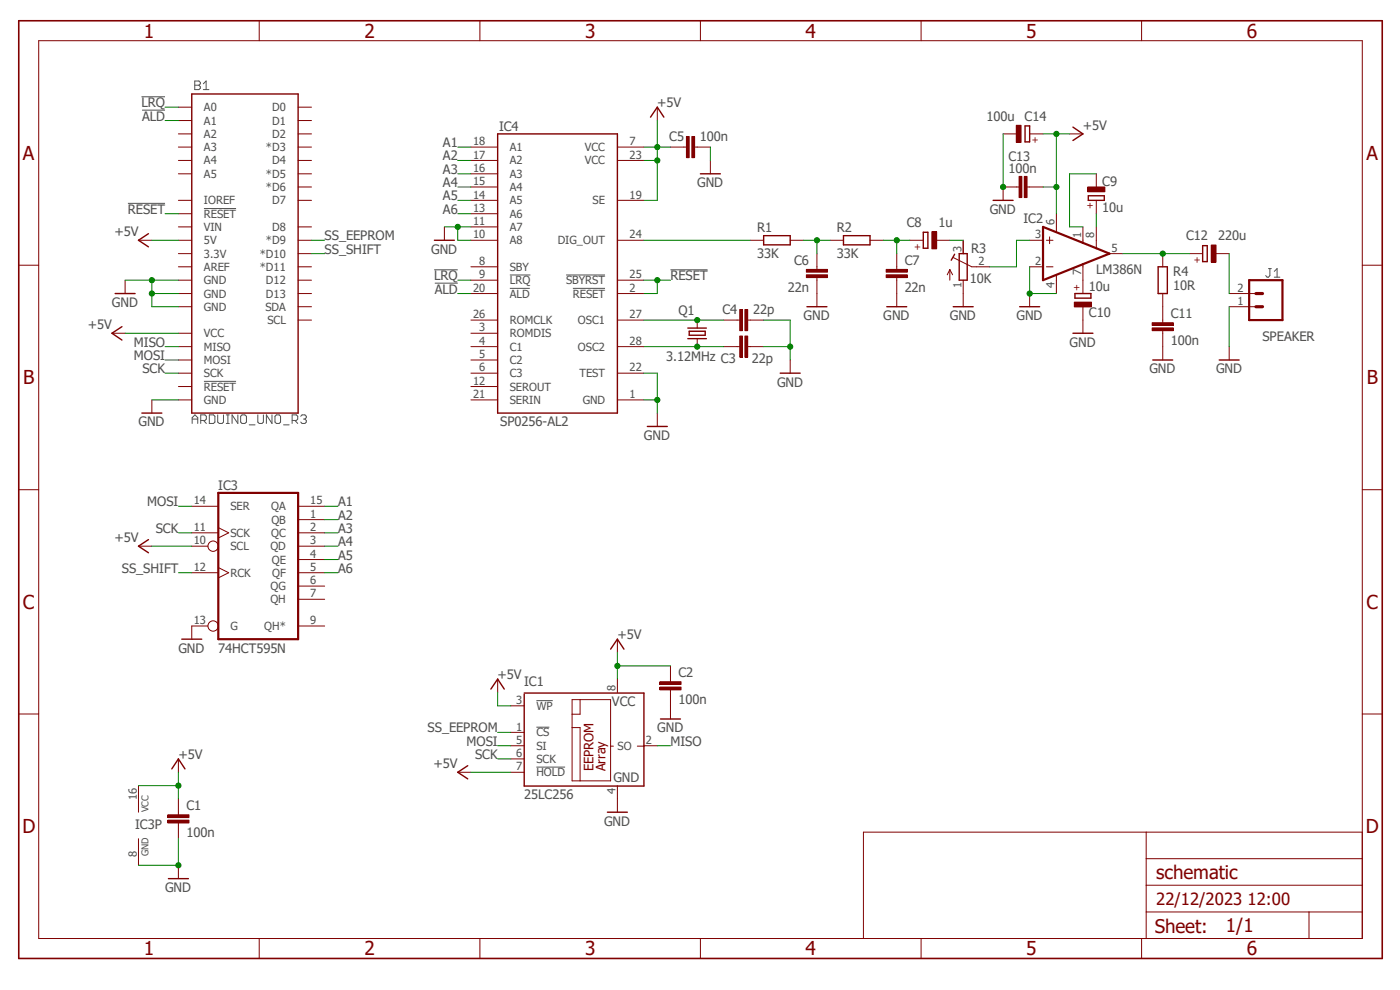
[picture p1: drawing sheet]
<svg xmlns="http://www.w3.org/2000/svg" width="297mm" height="210mm" viewBox="0 0 297 210" stroke-linecap="round" stroke-linejoin="round" font-family="sans-serif">
<path d="M3.4 4.1l290.2 199.9M293.6 4.1l-290.2 199.9" fill="none" stroke="#fff" stroke-width=".21"/>
<g fill="none" stroke="#505050" stroke-width=".21">
<path d="M41.3 17.2h.9l.3 .3v.3l-.3 .3 .3 .3v.3l-.3 .3h-.9zM41.3 18.1h.9M43.1 17.8l.6-.6v1.8M43.1 19h1.2M30 20.5h5M30.1 23.4h4.9M27.1 43.1h7.9M43.3 44.2h6.8M92.1 57.2h5M108.2 58.3h4.3M120.1 58.3h8.3M142.2 57.2h7.9"/>
<path d="M269.1 57h.6M269.4 57v1.5l-.3 .3h-.3l-.3-.3M270.3 58.8h1.2M270.3 57.6l.6-.6v1.8M92.2 60.1h4.9M108.2 61.2h4.2M121.5 61.2h6.9M40.8 89.8v-1.2l.6-.6 .6 .6v1.2M40.8 88.9h1.2M42.6 89.2h.9l.3-.3v-.6l-.3-.3h-.9v1.8M43.2 89.2l.6 .6M43.3 80.9h6.8"/>
<path d="M44.4 88h.9l.3 .3v1.2l-.3 .3h-.9zM46.2 88v1.5l.3 .3h.6l.3-.3v-1.5M48 88h.6M48 89.8h.6M48.3 88v1.8M50.5 88v1.8l-1.3-1.8v1.8M51.4 88h.5l.4 .3v1.2l-.4 .3h-.5l-.3-.3v-1.2zM52.9 90.1h1.2M54.7 88v1.5l.3 .3h.6l.3-.3v-1.5M57.7 88v1.8l-1.2-1.8v1.8M58.3 88.3l.3-.3h.6l.3 .3v1.2l-.3 .3h-.6l-.3-.3zM60.2 90.1h1.1"/>
<path d="M62 89.2h.9l.3-.3v-.6l-.3-.3h-.9v1.8M62.6 89.2l.6 .6M63.8 88.3l.3-.3h.6l.3 .3v.3l-.3 .3M64.4 88.9h.3M64.7 88.9l.3 .3v.3l-.3 .3h-.6l-.3-.3M113.8 154.3h2.7M113.8 148.6h3.5M113.8 162.7h6.1"/>
</g>
<g fill="none" stroke="#800000" stroke-width=".21">
<path d="M8.2 8.6h280.8v190.5h-280.8zM55 4.4v4.2M101.8 4.4v4.2M148.6 4.4v4.2M195.4 4.4v4.2M242.2 4.4v4.2M4 56.3h4.2M26.5 59.4v2.9M29.4 51h2.8M289 56.3h4.2M23.7 70.7h2.8M32.2 84.8v2.8"/>
<path d="M4 103.9h4.2M29.4 115.9h2.8M289 103.9h4.2M40.7 132.8v2.8M4 151.5h4.2M289 151.5h4.2M37.8 161v2.8M37.8 172.3v.5M37.8 174.5v.6M243.2 176.5v22.6M289 176.5h-105.8v22.6M37.8 183.6v2.8"/>
<path d="M55 199.1v4.2M101.8 199.1v4.2M148.6 199.1v4.2M195.4 199.1v4.2M242.2 199.1v4.2M243.2 193.5h45.8M243.2 187.8h45.8M243.2 182.2h45.8M277.7 193.5v5.6"/>
</g>
<path d="M4 4.4h289.2v198.9h-289.2z" fill="none" stroke="#800000" stroke-width=".34"/>
<path d="M31.5 49.6l-2.1 1.4 2.1 1.4M24.4 62.3h4.3M25.9 69.3l-2.2 1.4 2.2 1.4M30.1 87.6h4.2M31.5 114.5l-2.1 1.4 2.1 1.4M38.6 135.6h4.2M36.4 163.1l1.4-2.1 1.4 2.1M35.7 186.4h4.3" fill="none" stroke="#800000" stroke-width=".3"/>
<path d="M35.6 174h4.5v.6h-4.5z" fill-rule="evenodd" fill="#800000"/>
<path d="M35.6 174h4.5v.6h-4.5z" fill="none" stroke="#800000" stroke-width=".21"/>
<path d="M35.6 172.8h4.5v.6h-4.5z" fill-rule="evenodd" fill="#800000"/>
<path d="M142.2 144.1v.6M142.2 146.3v.6M35.6 172.8h4.5v.6h-4.5zM37.8 169.5v2.8M37.8 175.1v2.8" fill="none" stroke="#800000" stroke-width=".21"/>
<path d="M140 145.8h4.5v.5h-4.5z" fill-rule="evenodd" fill="#800000"/>
<path d="M140 145.8h4.5v.5h-4.5z" fill="none" stroke="#800000" stroke-width=".21"/>
<path d="M140 144.6h4.5v.6h-4.5z" fill-rule="evenodd" fill="#800000"/>
<g fill="none" stroke="#800000" stroke-width=".21">
<path d="M37.8 22.7h2.9M37.8 25.6h2.9M37.8 28.4h2.9M37.8 31.2h2.9M37.8 34h2.9M37.8 36.9h2.9M63.2 22.7h2.9M63.2 25.6h2.9M63.2 28.4h2.9M63.2 31.2h2.9M63.2 34h2.9M63.2 36.9h2.9"/>
<path d="M63.2 39.7h2.9M99.9 31.2h5.7M99.9 34h5.7M99.9 36.9h5.7M99.9 39.7h5.7M131 31.2h5.6M131 34h5.6M37.8 42.5h2.9M37.8 48.1h2.9M37.8 51h2.9M37.8 53.8h2.9M37.8 56.6h2.9"/>
<path d="M37.8 59.4h2.9M37.8 45.3h2.9M63.2 42.5h2.9M63.2 48.1h2.9M63.2 51h2.9M63.2 53.8h2.9M63.2 56.6h2.9M63.2 59.4h2.9M94.3 48.1v2.9M99.9 42.5h5.7M99.9 48.1h5.7M99.9 51h5.7"/>
<path d="M99.9 56.6h5.7M99.9 59.4h5.7M99.9 45.3h5.7M131 42.5h5.6M131 51h5.6M131 59.4h5.6M37.8 62.3h2.9M37.8 65.1h2.9M37.8 70.7h2.9M37.8 73.5h2.9M37.8 76.4h2.9M37.8 79.2h2.9"/>
<path d="M63.2 62.3h2.9M63.2 65.1h2.9M63.2 67.9h2.9M99.9 62.3h5.7M99.9 67.9h5.7M99.9 70.7h5.7M99.9 73.5h5.7M99.9 76.4h5.7M99.9 79.2h5.7M131 62.3h5.6M131 67.9h5.6M131 73.5h5.6"/>
<path d="M131 79.2h5.6M147.9 67.9v1.7M147.9 71.8v1.7M156.4 73.5h.5M158.6 73.5h.6M37.8 82h2.9M37.8 84.8h2.9M99.9 82h5.7M99.9 84.8h5.7M131 84.8h5.6M139.4 87.6v2.9M40.7 113h5.6"/>
<path d="M40.7 115.9h3.4M40.7 107.4h5.6M46.3 111.9l2.2 1.1-2.2 1.1M63.2 110.2h5.7M63.2 113h5.7M63.2 115.9h5.7M63.2 118.7h5.7M63.2 107.4h5.7M40.7 121.5h5.6M40.7 132.8h3.4M46.3 120.4l2.2 1.1-2.2 1.1M63.2 121.5h5.7"/>
<path d="M63.2 124.3h5.7M63.2 127.1h5.7M63.2 132.8h5.7M140 144.6h4.5v.6h-4.5zM142.2 141.3v2.8M142.2 146.9v2.8M29.4 166.7v5.6M29.4 177.9v5.7"/>
<circle cx="45.2" cy="115.9" r="1.1"/>
<circle cx="45.2" cy="132.8" r="1.1"/>
</g>
<path d="M40.7 19.9h22.5v67.7h-22.5zM105.6 28.4h25.4v59.2h-25.4zM92.2 51h4.2M145.9 69.6h4M145.9 71.8h4M146.2 70.3h3.4v.8h-3.4zM137.3 90.5h4.3" fill="none" stroke="#800000" stroke-width=".3"/>
<path d="M46.3 104.6h16.9v31h-16.9z" fill="none" stroke="#800000" stroke-width=".47"/>
<path d="M158 71.3h.6v4.5h-.6z" fill-rule="evenodd" fill="#800000"/>
<path d="M158 71.3h.6v4.5h-.6z" fill="none" stroke="#800000" stroke-width=".21"/>
<path d="M156.9 71.3h.6v4.5h-.6z" fill-rule="evenodd" fill="#800000"/>
<path d="M153.5 73.5h2.9M156.4 67.9h.5M156.9 71.3h.6v4.5h-.6zM158.6 67.9h.6M159.2 73.5h2.8" fill="none" stroke="#800000" stroke-width=".21"/>
<path d="M158 65.7h.6v4.4h-.6z" fill-rule="evenodd" fill="#800000"/>
<path d="M158 65.7h.6v4.4h-.6z" fill="none" stroke="#800000" stroke-width=".21"/>
<path d="M156.9 65.7h.6v4.4h-.6z" fill-rule="evenodd" fill="#800000"/>
<path d="M139.4 22.7v2.9M145.1 31.2h.5M147.3 31.2h.6M153.5 67.9h2.9M156.9 65.7h.6v4.4h-.6zM159.2 67.9h2.8M167.6 76.4v2.8" fill="none" stroke="#800000" stroke-width=".21"/>
<path d="M138 24.8l1.4-2.1 1.4 2.1M165.5 79.2h4.3" fill="none" stroke="#800000" stroke-width=".3"/>
<path d="M146.8 29h.6v4.4h-.6z" fill-rule="evenodd" fill="#800000"/>
<path d="M146.8 29h.6v4.4h-.6z" fill="none" stroke="#800000" stroke-width=".21"/>
<path d="M145.6 29h.6v4.4h-.6z" fill-rule="evenodd" fill="#800000"/>
<g fill="none" stroke="#800000" stroke-width=".21">
<path d="M142.2 31.2h2.9M145.6 29h.6v4.4h-.6zM147.9 31.2h2.8M150.7 34v2.9M159.2 51h2.8M167.6 51h2.9M173.3 56.6v.6M173.3 58.9v.5M176.1 51h2.8M184.6 51h2.8M131 135.6v2.8M105.6 144.1v2.8"/>
<path d="M142.2 149.7v2.8M97.1 163.8h2.8M131 169.5v2.8"/>
</g>
<path d="M148.6 36.9h4.2M162 50h5.6v1.9h-5.6zM178.9 50h5.7v1.9h-5.7zM129.5 137.7l1.5-2.1 1.4 2.1M104.1 146.2l1.5-2.1 1.4 2.1M140.1 152.5h4.3M99.2 162.4l-2.1 1.4 2.1 1.4M128.9 172.3h4.2" fill="none" stroke="#800000" stroke-width=".3"/>
<path d="M171.1 58.3h4.5v.6h-4.5z" fill-rule="evenodd" fill="#800000"/>
<path d="M171.1 58.3h4.5v.6h-4.5z" fill="none" stroke="#800000" stroke-width=".21"/>
<path d="M171.1 57.1h4.5v.6h-4.5z" fill-rule="evenodd" fill="#800000"/>
<path d="M171.1 57.1h4.5v.6h-4.5zM173.3 53.8v2.8M173.3 59.4v2.9M190.2 56.6v.6M190.2 58.9v.5" fill="none" stroke="#800000" stroke-width=".21"/>
<path d="M188 58.3h4.5v.6h-4.5z" fill-rule="evenodd" fill="#800000"/>
<path d="M188 58.3h4.5v.6h-4.5z" fill="none" stroke="#800000" stroke-width=".21"/>
<path d="M188 57.1h4.5v.6h-4.5z" fill-rule="evenodd" fill="#800000"/>
<g fill="none" stroke="#800000" stroke-width=".21">
<path d="M188 57.1h4.5v.6h-4.5zM190.2 53.8v2.8M190.2 59.4v5.7M201.5 57.2v2.2M201.5 57.2l-.5 1.1M201.5 57.2l.6 1.1M202.3 54.7l3.9 1.9h3.8M204.3 51v2.8M204.3 59.4v5.7M218.4 56.6h2.9M218.4 51h2.9M222 56.6h1.4"/>
<path d="M222 51h1.4M222.7 50.2v1.5M224.1 45.3v3.9M224.1 58.4v3.9M229.7 48.1v3.4M229.7 56v3.4M232.6 48.1v4.6M235.4 53.8h2.8M173.3 62.3v2.8M218.4 62.3v2.8"/>
</g>
<path d="M202.5 53.9l-.7 1.3M203.5 53.8h1.7v5.6h-1.7zM230.9 41.5h3.4v1h-3.4zM171.2 65.1h4.2M188.1 65.1h4.3M202.2 65.1h4.3M216.3 65.1h4.3" fill="none" stroke="#800000" stroke-width=".3"/>
<path d="M221.3 48.1l14.1 5.7-14.1 5.6z" fill="none" stroke="#800000" stroke-width=".47"/>
<path d="M230.8 39.7h3.6v1h-3.6z" fill-rule="evenodd" fill="#800000"/>
<path d="M230.8 39.7h3.6v1h-3.6zM232.6 36.9v2.8M232.6 42.5v2.8" fill="none" stroke="#800000" stroke-width=".21"/>
<path d="M228 62.3h3.4v.9h-3.4z" fill="none" stroke="#800000" stroke-width=".3"/>
<path d="M227.9 64.1h3.7v1h-3.7z" fill-rule="evenodd" fill="#800000"/>
<path d="M229.7 59.4v2.9M246.7 53.8v2.8M227.9 64.1h3.7v1h-3.7zM229.7 65.1v5.6M246.7 62.3v2.8M246.7 67.9v.6M246.7 70.1v.6" fill="none" stroke="#800000" stroke-width=".21"/>
<path d="M245.7 56.6h1.9v5.7h-1.9zM227.6 70.7h4.3" fill="none" stroke="#800000" stroke-width=".3"/>
<path d="M244.4 69.6h4.5v.5h-4.5z" fill-rule="evenodd" fill="#800000"/>
<path d="M244.4 69.6h4.5v.5h-4.5z" fill="none" stroke="#800000" stroke-width=".21"/>
<path d="M244.4 68.5h4.5v.5h-4.5z" fill-rule="evenodd" fill="#800000"/>
<path d="M244.4 68.5h4.5v.5h-4.5zM246.7 65.1v2.8M246.7 70.7v5.7" fill="none" stroke="#800000" stroke-width=".21"/>
<path d="M255.1 52.1h1v3.4h-1zM244.6 76.4h4.2" fill="none" stroke="#800000" stroke-width=".3"/>
<path d="M257 52h1v3.6h-1z" fill-rule="evenodd" fill="#800000"/>
<path d="M215.6 39.7h.6M217.9 39.7h.5M252.3 53.8h2.8M257 52h1v3.6h-1zM258 53.8h2.8M260.8 73.5v2.9" fill="none" stroke="#800000" stroke-width=".21"/>
<path d="M258.7 76.4h4.2" fill="none" stroke="#800000" stroke-width=".3"/>
<path d="M217.3 37.4h.6v4.5h-.6z" fill-rule="evenodd" fill="#800000"/>
<path d="M217.3 37.4h.6v4.5h-.6z" fill="none" stroke="#800000" stroke-width=".21"/>
<path d="M216.2 37.4h.6v4.5h-.6z" fill-rule="evenodd" fill="#800000"/>
<path d="M215.6 39.7h-2.8v2.8M216.2 37.4h.6v4.5h-.6zM218.4 39.7h2.9" fill="none" stroke="#800000" stroke-width=".21"/>
<path d="M217.5 26.7h.9v3.4h-.9zM210.7 42.5h4.2" fill="none" stroke="#800000" stroke-width=".3"/>
<path d="M215.6 26.6h1v3.6h-1z" fill-rule="evenodd" fill="#800000"/>
<path d="M212.8 28.4h2.8M215.6 26.6h1v3.6h-1zM218.4 28.4h2.9M226.9 28.4h2.8" fill="none" stroke="#800000" stroke-width=".21"/>
<path d="M227.6 27l2.1 1.4-2.1 1.4M195.9 49.3h.9v3.4h-.9z" fill="none" stroke="#800000" stroke-width=".3"/>
<path d="M197.7 49.1h1v3.7h-1z" fill-rule="evenodd" fill="#800000"/>
<g fill="none" stroke="#800000" stroke-width=".21">
<path d="M193 51h2.9M197.7 49.1h1v3.7h-1zM198.7 51h2.8M260.8 65.1h5.6M260.8 62.3h5.6M108.4 155.4h2.8M108.4 158.2h2.8M108.4 149.7h2.8M121.4 148.4h8.1v17.3h-8.1zM121.4 154.3h1.7v11.4M123.1 148.4v3.1h-1.7M129.5 158.3h.6"/>
<path d="M131 144.1v2.8M135.2 158.3h1.4M136.6 158.2h2.8M108.4 163.8h2.8M108.4 161h2.8M131 166.7v2.8"/>
</g>
<path d="M111.2 147h25.4v19.8h-25.4v-19.5" fill="none" stroke="#800000" stroke-width=".3"/>
<path d="M265 59.4h7.1v8.5h-7.1z" fill="none" stroke="#800000" stroke-width=".47"/>
<path d="M266.4 62.3h1.4M266.4 65.1h1.4" fill="none" stroke="#800000" stroke-width=".68"/>
<path d="M66.1 53.8h2.8M35 76.4h2.8M35 79.2h2.8M37.8 107.4h2.9M37.8 113h2.9M37.8 121.5h2.9M105.6 158.2h2.8M37.8 177.9v5.7h-8.4M105.6 161h2.8" fill="none" stroke="#008000" stroke-width=".21"/>
<circle cx="37.8" cy="183.6" r=".55" fill="#008000"/>
<g fill="none" stroke="#008000" stroke-width=".21">
<path d="M26.5 59.4h11.3M32.2 59.4v5.7h5.6M32.2 62.3h5.6M32.2 84.8h5.6"/>
<circle cx="37.8" cy="183.6" r=".55"/>
</g>
<circle cx="32.2" cy="59.4" r=".55" fill="#008000"/>
<circle cx="32.2" cy="59.4" r=".55" fill="none" stroke="#008000" stroke-width=".21"/>
<circle cx="32.2" cy="62.3" r=".55" fill="#008000"/>
<g fill="none" stroke="#008000" stroke-width=".21">
<path d="M94.3 48.1h5.6M97.1 48.1v2.9h2.8"/>
<circle cx="32.2" cy="62.3" r=".55"/>
</g>
<circle cx="97.1" cy="48.1" r=".55" fill="#008000"/>
<g fill="none" stroke="#008000" stroke-width=".21">
<path d="M162 67.9h5.6v8.5M162 73.5h5.6"/>
<circle cx="97.1" cy="48.1" r=".55"/>
</g>
<circle cx="167.6" cy="73.5" r=".55" fill="#008000"/>
<g fill="none" stroke="#008000" stroke-width=".21">
<path d="M150.7 31.2v2.8M136.6 79.2h2.8v8.4M136.6 84.8h2.8"/>
<circle cx="167.6" cy="73.5" r=".55"/>
</g>
<circle cx="139.4" cy="84.8" r=".55" fill="#008000"/>
<g fill="none" stroke="#008000" stroke-width=".21">
<path d="M218.4 56.6v5.7h5.7"/>
<circle cx="139.4" cy="84.8" r=".55"/>
</g>
<circle cx="218.4" cy="62.3" r=".55" fill="#008000"/>
<g fill="none" stroke="#008000" stroke-width=".21">
<path d="M212.8 28.4v11.3M260.8 65.1v8.4"/>
<circle cx="218.4" cy="62.3" r=".55"/>
</g>
<circle cx="212.8" cy="39.7" r=".55" fill="#008000"/>
<g fill="none" stroke="#008000" stroke-width=".21">
<path d="M32.2 115.9h8.5M29.4 166.7h8.4v2.8"/>
<circle cx="212.8" cy="39.7" r=".55"/>
</g>
<circle cx="37.8" cy="166.7" r=".55" fill="#008000"/>
<g fill="none" stroke="#008000" stroke-width=".21">
<path d="M136.6 31.2h5.6M136.6 34h2.8M139.4 25.6v16.9h-2.8M32.2 51h5.6M26.5 70.7h11.3M37.8 163.8v2.9"/>
<circle cx="37.8" cy="166.7" r=".55"/>
</g>
<circle cx="139.4" cy="34" r=".55" fill="#008000"/>
<circle cx="139.4" cy="34" r=".55" fill="none" stroke="#008000" stroke-width=".21"/>
<circle cx="139.4" cy="31.2" r=".55" fill="#008000"/>
<g fill="none" stroke="#008000" stroke-width=".21">
<path d="M131 138.4v5.7M131 141.3h11.2"/>
<circle cx="139.4" cy="31.2" r=".55"/>
</g>
<circle cx="131" cy="141.3" r=".55" fill="#008000"/>
<g fill="none" stroke="#008000" stroke-width=".21">
<path d="M221.3 39.7h2.8v5.6M105.6 146.9v2.8h2.8M99.9 163.8h8.5"/>
<circle cx="131" cy="141.3" r=".55"/>
</g>
<circle cx="224.1" cy="39.7" r=".55" fill="#008000"/>
<g fill="none" stroke="#008000" stroke-width=".21">
<path d="M221.3 28.4h5.6M224.1 28.4v11.3"/>
<circle cx="224.1" cy="39.7" r=".55"/>
</g>
<circle cx="224.1" cy="28.4" r=".55" fill="#008000"/>
<g fill="none" stroke="#008000" stroke-width=".21">
<path d="M97.1 31.2h2.8M97.1 34h2.8M97.1 36.9h2.8M97.1 39.7h2.8M97.1 42.5h2.8M97.1 45.3h2.8M136.6 73.5h16.9M68.9 107.4h2.8M68.9 110.2h2.8M68.9 113h2.8M68.9 115.9h2.8M68.9 118.7h2.8"/>
<path d="M68.9 121.5h2.8"/>
<circle cx="224.1" cy="28.4" r=".55"/>
</g>
<circle cx="147.9" cy="73.5" r=".55" fill="#008000"/>
<g fill="none" stroke="#008000" stroke-width=".21">
<path d="M136.6 67.9h16.9"/>
<circle cx="147.9" cy="73.5" r=".55"/>
</g>
<circle cx="147.9" cy="67.9" r=".55" fill="#008000"/>
<g fill="none" stroke="#008000" stroke-width=".21">
<path d="M35 45.3h2.8M136.6 59.4h5.6M139.4 59.4v2.9h-2.8"/>
<circle cx="147.9" cy="67.9" r=".55"/>
</g>
<circle cx="139.4" cy="59.4" r=".55" fill="#008000"/>
<g fill="none" stroke="#008000" stroke-width=".21">
<path d="M35 25.6h2.8M35 22.7h2.8M66.1 51h2.8M97.1 59.4h2.8M136.6 51h22.6M170.5 51h5.6M173.3 51v2.8M35 73.5h2.8M97.1 62.3h2.8M105.6 155.4h2.8M139.4 158.2h2.8"/>
<circle cx="139.4" cy="59.4" r=".55"/>
</g>
<circle cx="173.3" cy="51" r=".55" fill="#008000"/>
<g fill="none" stroke="#008000" stroke-width=".21">
<path d="M187.4 51h5.6M190.2 51v2.8"/>
<circle cx="173.3" cy="51" r=".55"/>
</g>
<circle cx="190.2" cy="51" r=".55" fill="#008000"/>
<g fill="none" stroke="#008000" stroke-width=".21">
<path d="M232.6 36.9h-5.7v11.2h2.8M201.5 51h2.8M232.6 45.3v2.8M238.2 53.8h14.1"/>
<circle cx="190.2" cy="51" r=".55"/>
</g>
<circle cx="246.7" cy="53.8" r=".55" fill="#008000"/>
<g fill="none" stroke="#008000" stroke-width=".21">
<path d="M218.4 51h-2.8v5.6h-5.6M260.8 53.8v8.5"/>
<circle cx="246.7" cy="53.8" r=".55"/>
</g>
<g font-size="4.1" fill="#800000">
<text x="30.5" y="8">1</text>
<text x="77.3" y="8">2</text>
<text x="124.1" y="8">3</text>
<text x="170.9" y="8">4</text>
<text x="217.7" y="8">5</text>
<text x="264.5" y="8">6</text>
<text x="4.9" y="33.9">A</text>
<text x="289.9" y="33.9">A</text>
<text x="4.9" y="81.5">B</text>
<text x="289.9" y="81.5">B</text>
<text x="4.9" y="129.1">C</text>
<text x="289.9" y="129.1">C</text>
<text x="4.7" y="176.7">D</text>
<text x="289.8" y="176.7">D</text>
<text x="30.5" y="202.7">1</text>
<text x="77.3" y="202.7">2</text>
<text x="124.1" y="202.7">3</text>
<text x="170.9" y="202.7">4</text>
<text x="217.7" y="202.7">5</text>
<text x="264.5" y="202.7">6</text>
</g>
<g font-size="4" fill="#800000">
<text x="245.3" y="186.4">schematic</text>
<text x="245" y="197.8">Sheet:</text>
<text x="260.1" y="197.7">1/1</text>
</g>
<text font-size="3.6" fill="#800000" x="245.3" y="192">22/12/2023 12:00</text>
<g font-size="2.8" fill="#505050">
<text x="30" y="22.7">LRQ</text>
<text x="139.4" y="22.7">+5V</text>
<text x="30.1" y="25.6">ALD</text>
<text x="105.9" y="27.8">IC4</text>
<text x="142" y="29.9">C5</text>
<text x="148.5" y="29.9">100n</text>
<text x="209.3" y="25.6">100u</text>
<text x="217.4" y="25.6">C14</text>
<text x="229.7" y="27.6">+5V</text>
<text x="94" y="31.2">A1</text>
<text x="94" y="34">A2</text>
<text x="214" y="34.2">C13</text>
<text x="94" y="36.9">A3</text>
<text x="94" y="39.7">A4</text>
<text x="147.9" y="39.7">GND</text>
<text x="214" y="36.7">100n</text>
<text x="233.8" y="39.4">C9</text>
<text x="27.1" y="45.3">RESET</text>
<text x="94" y="42.5">A5</text>
<text x="94" y="45.3">A6</text>
<text x="210" y="45.3">GND</text>
<text x="217.1" y="47.3">IC2</text>
<text x="233.8" y="45">10u</text>
<text x="24.3" y="50.1">+5V</text>
<text x="68.9" y="53.8">SS_SHIFT</text>
<text x="68.9" y="51">SS_EEPROM</text>
<text x="91.5" y="53.8">GND</text>
<text x="160.6" y="49.3">R1</text>
<text x="177.5" y="49.3">R2</text>
<text x="192.4" y="48.2">C8</text>
<text x="199.1" y="48.2">1u</text>
<text x="206" y="53.6">R3</text>
<text x="251.6" y="51">C12</text>
<text x="258.4" y="51">220u</text>
<text x="92.1" y="59.4">LRQ</text>
<text x="142.2" y="59.4">RESET</text>
<text x="160.6" y="54.7">33K</text>
<text x="168.5" y="56.2">C6</text>
<text x="177.5" y="54.7">33K</text>
<text x="191.9" y="56.2">C7</text>
<text x="205.7" y="60">10K</text>
<text x="232.6" y="58">LM386N</text>
<text x="248.9" y="58.6">R4</text>
<text x="23.7" y="65.1">GND</text>
<text x="92.2" y="62.3">ALD</text>
<text x="167.1" y="61.8">22n</text>
<text x="191.9" y="61.8">22n</text>
<text x="231" y="61.7">10u</text>
<text x="248.9" y="61.4">10R</text>
<text x="18.6" y="69.9">+5V</text>
<text x="143.9" y="66.8">Q1</text>
<text x="153.2" y="66.6">C4</text>
<text x="159.8" y="66.6">22p</text>
<text x="170.5" y="67.9">GND</text>
<text x="187.4" y="67.9">GND</text>
<text x="201.5" y="67.9">GND</text>
<text x="215.6" y="67.9">GND</text>
<text x="231" y="67.4">C10</text>
<text x="248.4" y="67.5">C11</text>
<text x="28.4" y="76.4">MOSI</text>
<text x="28.4" y="73.5">MISO</text>
<text x="141.3" y="76.7">3.12MHz C3</text>
<text x="159.5" y="77.1">22p</text>
<text x="226.9" y="73.5">GND</text>
<text x="248.4" y="73.1">100n</text>
<text x="267.8" y="72.4">SPEAKER</text>
<text x="30.2" y="79.2">SCK</text>
<text x="164.8" y="82">GND</text>
<text x="243.8" y="79.2">GND</text>
<text x="258" y="79.2">GND</text>
<text x="29.4" y="90.5">GND</text>
<text x="106.1" y="90.5">SP0256-AL2</text>
<text x="136.6" y="93.3">GND</text>
<text x="31.2" y="107.4">MOSI</text>
<text x="46.3" y="103.9">IC3</text>
<text x="71.7" y="107.4">A1</text>
<text x="33.1" y="113">SCK</text>
<text x="71.7" y="110.2">A2</text>
<text x="71.7" y="113">A3</text>
<text x="24.3" y="115">+5V</text>
<text x="71.7" y="115.9">A4</text>
<text x="71.7" y="118.7">A5</text>
<text x="25.9" y="121.5">SS_SHIFT</text>
<text x="71.7" y="121.5">A6</text>
<text x="131" y="135.6">+5V</text>
<text x="37.8" y="138.4">GND</text>
<text x="46.3" y="138.4">74HCT595N</text>
<text x="143.9" y="143.6">C2</text>
<text x="105.6" y="144.1">+5V</text>
<text x="111.2" y="145.6">IC1</text>
<text x="129.8" y="149.8">VCC</text>
<text x="143.9" y="149.3">100n</text>
<text x="90.7" y="155.4">SS_EEPROM</text>
<text x="139.4" y="155.4">GND</text>
<text x="37.8" y="161">+5V</text>
<text x="99" y="158.2">MOSI</text>
<text x="100.8" y="161">SCK</text>
<text x="142.2" y="158.2">MISO</text>
<text x="92" y="163">+5V</text>
<text x="130.1" y="165.9">GND</text>
<text x="39.5" y="171.9">C1</text>
<text x="111.2" y="169.6">25LC256</text>
<text x="28.7" y="175.8">IC3P</text>
<text x="39.5" y="177.5">100n</text>
<text x="128.1" y="175.1">GND</text>
<text x="35" y="189.2">GND</text>
</g>
<g font-size="2.8" fill="#800000">
<text x="125.9" y="163.7" transform="rotate(-90 125.9 163.7)">EEPROM</text>
<text x="128.4" y="163.7" transform="rotate(-90 128.4 163.7)">Array</text>
</g>
<g font-size="2.4" fill="#505050">
<text x="43.3" y="23.6">A0</text>
<text x="57.7" y="23.6">D0</text>
<text x="43.3" y="26.4">A1</text>
<text x="43.3" y="29.3">A2</text>
<text x="57.7" y="26.4">D1</text>
<text x="57.7" y="29.3">D2</text>
<text x="43.3" y="32">A3</text>
<text x="43.3" y="34.9">A4</text>
<text x="56.4" y="32">*D3</text>
<text x="57.7" y="34.9">D4</text>
<text x="100.4" y="30.8">18</text>
<text x="100.4" y="33.7">17</text>
<text x="108.2" y="32">A1</text>
<text x="108.2" y="34.9">A2</text>
<text x="124.1" y="32">VCC</text>
<text x="124.1" y="34.9">VCC</text>
<text x="133.6" y="30.8">7</text>
<text x="133.6" y="33.7">23</text>
<text x="43.3" y="37.7">A5</text>
<text x="56.4" y="37.7">*D5</text>
<text x="56.4" y="40.5">*D6</text>
<text x="100.4" y="36.4">16</text>
<text x="100.4" y="39.3">15</text>
<text x="108.2" y="37.7">A3</text>
<text x="108.2" y="40.5">A4</text>
<text x="43.3" y="46.2">RESET</text>
<text x="43.3" y="43.3">IOREF</text>
<text x="57.7" y="43.3">D7</text>
<text x="100.4" y="42.1">14</text>
<text x="100.4" y="44.9">13</text>
<text x="100.4" y="47.8">11</text>
<text x="108.2" y="43.3">A5</text>
<text x="108.2" y="46.2">A6</text>
<text x="125.7" y="43.3">SE</text>
<text x="133.6" y="42.1">19</text>
<text x="223.7" y="47.8" transform="rotate(-90 223.7 47.8)">6</text>
<text x="43.3" y="49">VIN</text>
<text x="43.3" y="51.8">5V</text>
<text x="56.4" y="51.8">*D9</text>
<text x="57.7" y="49">D8</text>
<text x="100.4" y="50.6">10</text>
<text x="108.2" y="49">A7</text>
<text x="108.2" y="51.8">A8</text>
<text x="118.3" y="51.8">DIG_OUT</text>
<text x="133.6" y="50.6">24</text>
<text x="204" y="53.4" transform="rotate(-90 204 53.4)">3</text>
<text x="219.6" y="50.6">3</text>
<text x="229.4" y="50.6" transform="rotate(-90 229.4 50.6)">1</text>
<text x="232.2" y="50.6" transform="rotate(-90 232.2 50.6)">8</text>
<text x="235.8" y="53.4">5</text>
<text x="43.3" y="57.4">AREF</text>
<text x="43.3" y="54.7">3.3V</text>
<text x="55.1" y="54.7">*D10</text>
<text x="55.1" y="57.4">*D11</text>
<text x="101.7" y="56.2">8</text>
<text x="101.7" y="59.1">9</text>
<text x="108.2" y="57.4">SBY</text>
<text x="133.6" y="59.1">25</text>
<text x="207.6" y="56.2">2</text>
<text x="219.6" y="56.2">2</text>
<text x="229.4" y="58.3" transform="rotate(-90 229.4 58.3)">7</text>
<text x="43.3" y="60.3">GND</text>
<text x="43.3" y="63.1">GND</text>
<text x="43.3" y="65.9">GND</text>
<text x="56.3" y="65.9">SDA</text>
<text x="56.4" y="60.3">D12</text>
<text x="56.4" y="63.1">D13</text>
<text x="100.4" y="61.8">20</text>
<text x="108.2" y="60.3">LRQ</text>
<text x="108.2" y="63.1">ALD</text>
<text x="120.1" y="60.3">SBYRST</text>
<text x="121.5" y="63.1">RESET</text>
<text x="133.6" y="61.8">2</text>
<text x="204" y="61.1" transform="rotate(-90 204 61.1)">1</text>
<text x="223.7" y="61.1" transform="rotate(-90 223.7 61.1)">4</text>
<text x="262.5" y="64.7">1</text>
<text x="262.5" y="61.8">2</text>
<text x="43.3" y="71.5">VCC</text>
<text x="56.7" y="68.7">SCL</text>
<text x="100.4" y="67.5">26</text>
<text x="101.7" y="70.3">3</text>
<text x="108.2" y="68.7">ROMCLK</text>
<text x="108.2" y="71.5">ROMDIS</text>
<text x="122.6" y="68.7">OSC1</text>
<text x="133.6" y="67.5">27</text>
<text x="43.3" y="74.4">MISO</text>
<text x="43.3" y="77.2">MOSI</text>
<text x="101.7" y="73.2">4</text>
<text x="101.7" y="75.9">5</text>
<text x="108.2" y="74.4">C1</text>
<text x="108.2" y="77.2">C2</text>
<text x="122.6" y="74.4">OSC2</text>
<text x="133.6" y="73.2">28</text>
<text x="43.3" y="80">SCK</text>
<text x="43.3" y="82.8">RESET</text>
<text x="100.4" y="81.6">12</text>
<text x="101.7" y="78.8">6</text>
<text x="108.2" y="80">C3</text>
<text x="108.2" y="82.8">SEROUT</text>
<text x="122.9" y="80">TEST</text>
<text x="133.6" y="78.8">22</text>
<text x="43.3" y="85.7">GND</text>
<text x="100.4" y="84.4">21</text>
<text x="108.2" y="85.7">SERIN</text>
<text x="123.6" y="85.7">GND</text>
<text x="133.6" y="84.4">1</text>
<text x="41.1" y="107">14</text>
<text x="65.8" y="107">15</text>
<text x="41.1" y="112.7">11</text>
<text x="48.9" y="113.9">SCK</text>
<text x="48.9" y="108.2">SER</text>
<text x="57.5" y="113.9">QC</text>
<text x="57.5" y="108.2">QA</text>
<text x="57.6" y="111.1">QB</text>
<text x="65.8" y="109.8">1</text>
<text x="65.8" y="112.7">2</text>
<text x="41.1" y="115.5">10</text>
<text x="48.9" y="116.7">SCL</text>
<text x="57.4" y="116.7">QD</text>
<text x="57.7" y="119.6">QE</text>
<text x="65.8" y="115.5">3</text>
<text x="65.8" y="118.3">4</text>
<text x="41.1" y="121.1">12</text>
<text x="48.9" y="122.3">RCK</text>
<text x="57.4" y="125.2">QG</text>
<text x="57.7" y="122.3">QF</text>
<text x="65.8" y="121.1">5</text>
<text x="65.8" y="124">6</text>
<text x="57.4" y="128">QH</text>
<text x="65.8" y="126.7">7</text>
<text x="41.1" y="132.4">13</text>
<text x="48.9" y="133.6">G</text>
<text x="56.1" y="133.6">QH*</text>
<text x="65.8" y="132.4">9</text>
<text x="109.5" y="149.3">3</text>
<text x="130.6" y="146.5" transform="rotate(-90 130.6 146.5)">8</text>
<text x="109.5" y="155">1</text>
<text x="113.8" y="150.6">WP</text>
<text x="109.5" y="160.6">6</text>
<text x="109.5" y="157.8">5</text>
<text x="113.8" y="156.2">CS</text>
<text x="113.8" y="161.8">SCK</text>
<text x="113.8" y="159">SI</text>
<text x="131" y="159">SO</text>
<text x="137" y="157.8">2</text>
<text x="109.5" y="163.5">7</text>
<text x="113.8" y="164.7">HOLD</text>
<text x="29" y="169.7" transform="rotate(-90 29 169.7)">16</text>
<text x="130.6" y="168.4" transform="rotate(-90 130.6 168.4)">4</text>
<text x="29" y="181.9" transform="rotate(-90 29 181.9)">8</text>
</g>
<g font-size="2" fill="#800000">
<text x="218.9" y="30.4">+</text>
<text x="231.9" y="44.4" transform="rotate(-90 231.9 44.4)">+</text>
<text x="194" y="53">+</text>
<text x="253.2" y="55.8">+</text>
<text x="229.1" y="61.8" transform="rotate(-90 229.1 61.8)">+</text>
</g>
<g font-size="2" fill="#505050">
<text x="31.5" y="172.3" transform="rotate(-90 31.5 172.3)">VCC</text>
<text x="31.5" y="181.6" transform="rotate(-90 31.5 181.6)">GND</text>
</g>
</svg>
